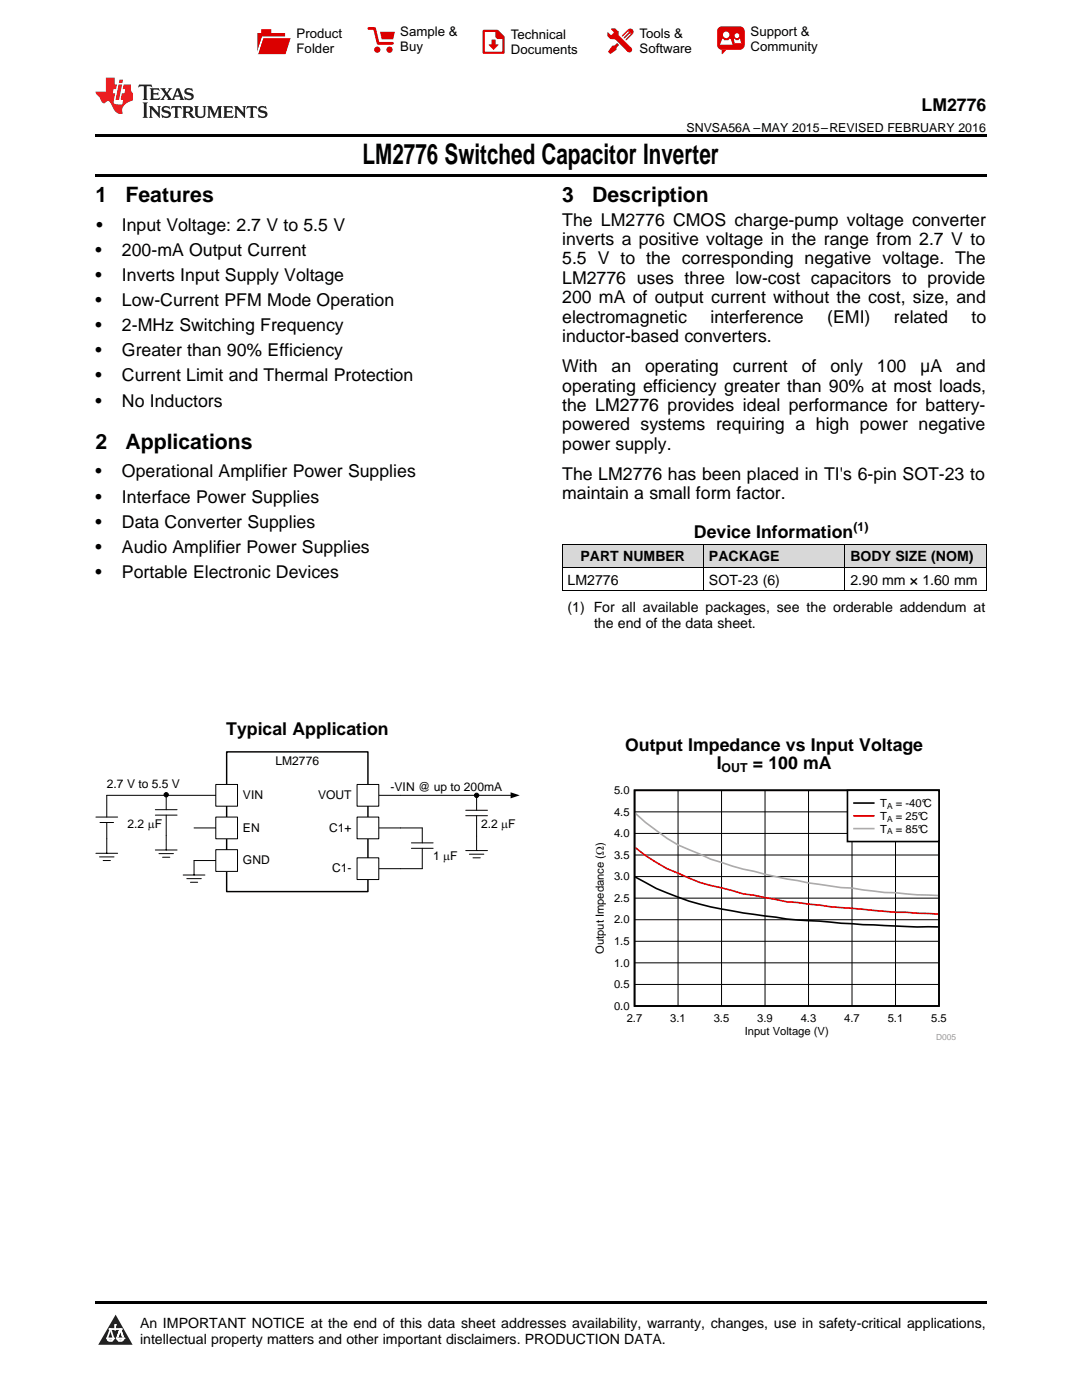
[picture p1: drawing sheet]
<svg xmlns="http://www.w3.org/2000/svg" width="216mm" height="279mm" viewBox="0 0 216 279" stroke-linecap="round" stroke-linejoin="round" font-family="sans-serif">
<g fill="#d8d8d8">
<path d="M112.2 108.6h28.2v4.7h-28.2z"/>
<path d="M140.4 108.6h28.2v4.7h-28.2z"/>
<path d="M168.6 108.6h28.2v4.7h-28.2z"/>
</g>
<path d="M23.1 262.4l3.4 6h-6.9z" fill="#231f20"/>
<path d="M21.4 267.1h1.2l-.3 .5h-.3a.55 .55 0 0 1-.6-.5z" fill-rule="evenodd" fill="#fff"/>
<path d="M21.4 267.1h1.2l-.3 .5h-.3a.55 .55 0 0 1-.6-.5z" fill="none" stroke="#231f20" stroke-width=".34"/>
<path d="M21.4 267.1l1.2 .1-.3 .4h-.5z" fill="none" stroke="#fff" stroke-width=".34"/>
<path d="M23 265.3h.1" fill="none" stroke="#fff" stroke-width=".34"/>
<path d="M23 264.4v.9z" fill="#fff"/>
<path d="M23 264.4v.9z" fill="none" stroke="#fff" stroke-width=".34"/>
<circle cx="23" cy="264.4" r=".17" fill="#fff"/>
<path d="M21.9 265.2h.1" fill="none" stroke="#fff" stroke-width=".34"/>
<path d="M21.9 265.2h2.3z" fill="#fff"/>
<path d="M21.9 265.2h2.3z" fill="none" stroke="#fff" stroke-width=".34"/>
<circle cx="24.2" cy="265.2" r=".17" fill="#fff"/>
<path d="M23.3 267.1h.1" fill="none" stroke="#fff" stroke-width=".34"/>
<path d="M24 265.2l-.7 1.9z" fill="#fff"/>
<path d="M24 265.2l-.7 1.9z" fill="none" stroke="#fff" stroke-width=".34"/>
<path d="M24 265.2l.7 1.9z" fill="#fff"/>
<path d="M24 265.2l.7 1.9z" fill="none" stroke="#fff" stroke-width=".34"/>
<path d="M24.6 267.1h.1" fill="none" stroke="#fff" stroke-width=".34"/>
<circle cx="21.4" cy="267.1" r=".17" fill="#fff"/>
<path d="M22.1 265.2l-.7 1.9z" fill="#fff"/>
<path d="M22.1 265.2l-.7 1.9z" fill="none" stroke="#fff" stroke-width=".34"/>
<path d="M22.1 265.2l.5 1.9z" fill="#fff"/>
<path d="M22.1 265.2l.5 1.9z" fill="none" stroke="#fff" stroke-width=".34"/>
<circle cx="22.6" cy="267.1" r=".17" fill="#fff"/>
<path d="M23.4 267.1h1.3a.65 .65 0 0 1-.7 .5 .65 .65 0 0 1-.6-.5z" fill-rule="evenodd" fill="#fff"/>
<path d="M23.4 267.1h1.3a.65 .65 0 0 1-.7 .5 .65 .65 0 0 1-.6-.5z" fill="none" stroke="#231f20" stroke-width=".34"/>
<path d="M23.4 267.1h1.3l-.4 .5h-.6z" fill="none" stroke="#fff" stroke-width=".34"/>
<path d="M23.3 267.1h.1" fill="none" stroke="#fff" stroke-width=".34"/>
<circle cx="24.7" cy="267.1" r=".17" fill="#fff"/>
<path d="M19 259.7h177.8v.5h-177.8z" fill="#000"/>
<path d="M118.3 156.9h72.4v50.7h-72.4z" fill-rule="evenodd" fill="#fff"/>
<path d="M126.6 157.7h60.8v43.1h-60.8zM126.8 175a54 54 0 0 0 19.3 6.8l8.7 1.2a55.9 55.9 0 0 0 8.7 .8 318.5 318.5 0 0 0 23.7 1.2" fill="none" stroke="#000" stroke-width=".33"/>
<g fill="none" stroke="#000" stroke-width=".2">
<path d="M135.3 157.7v43.1M144 157.7v43.1M152.7 157.7v43.1M161.3 157.7v43.1M170 157.7v43.1M178.7 157.7v43.1M126.6 179.2h60.8M126.6 174.9h60.8M126.6 170.6h60.8M126.6 166.3h60.8M126.6 162h60.8M126.6 196.5h60.8"/>
<path d="M126.6 192.2h60.8M126.6 187.9h60.8M126.6 183.6h60.8"/>
</g>
<path d="M126.8 169.2a37 37 0 0 0 10.7 6 45.9 45.9 0 0 0 8.6 2.5l2.2 .7 2.2 .3 6.5 1.3 10.8 1.1a277.7 277.7 0 0 0 19.4 1.3" fill="none" stroke="#f00" stroke-width=".33"/>
<path d="M126.8 162.3a54.2 54.2 0 0 0 8.5 6.3l6.5 2.9a59.8 59.8 0 0 0 8.7 2.4 176.7 176.7 0 0 0 17.3 3.2l2.2 .1 6.5 .9 10.7 .6" fill="none" stroke="#aaa" stroke-width=".33"/>
<path d="M169.1 157.7h18.3v10.2h-18.3z" fill-rule="evenodd" fill="#fff"/>
<path d="M169.1 157.7h18.3v10.2h-18.3zM170.4 160.3h3.9" fill="none" stroke="#000" stroke-width=".33"/>
<path d="M170.4 162.8h3.9" fill="none" stroke="#f00" stroke-width=".33"/>
<path d="M170.4 165.4h3.9" fill="none" stroke="#aaa" stroke-width=".33"/>
<path d="M21.3 158.7h21.8M38.7 165.2h4.4M38.7 171.7h4.4" fill="none" stroke="#000" stroke-width=".2"/>
<path d="M45.2 150.1h28.2v27.8h-28.2z" fill="none" stroke="#000" stroke-width=".29"/>
<path d="M43.1 156.6h4.3v4.3h-4.3z" fill-rule="evenodd" fill="#fff"/>
<path d="M43.1 156.6h4.3v4.3h-4.3z" fill="none" stroke="#000" stroke-width=".2"/>
<path d="M43.1 163.1h4.3v4.3h-4.3z" fill-rule="evenodd" fill="#fff"/>
<path d="M43.1 163.1h4.3v4.3h-4.3z" fill="none" stroke="#000" stroke-width=".2"/>
<path d="M43.1 169.6h4.3v4.3h-4.3z" fill-rule="evenodd" fill="#fff"/>
<path d="M75.6 158.7h4.3M43.1 169.6h4.3v4.3h-4.3zM75.6 165.2h4.3M75.6 173.4h4.3" fill="none" stroke="#000" stroke-width=".2"/>
<path d="M71.2 156.6h4.4v4.3h-4.4z" fill-rule="evenodd" fill="#fff"/>
<path d="M71.2 156.6h4.4v4.3h-4.4z" fill="none" stroke="#000" stroke-width=".2"/>
<path d="M71.2 163.1h4.4v4.3h-4.4z" fill-rule="evenodd" fill="#fff"/>
<path d="M71.2 163.1h4.4v4.3h-4.4z" fill="none" stroke="#000" stroke-width=".2"/>
<path d="M71.2 171.2h4.4v4.3h-4.4z" fill-rule="evenodd" fill="#fff"/>
<g fill="none" stroke="#000" stroke-width=".2">
<path d="M112.2 117.9h84.6M112.2 113.2h84.6M112.2 108.6h84.6M112.2 108.6v9.3M140.4 108.6v9.3M168.6 108.6v9.3M196.8 108.6v9.3M21.3 158.7v4.4M33.2 158.6v3M79.9 158.7h22.1M95.1 158.7v3M19.1 163.1h4.4"/>
<path d="M19.1 170.3h4.4M19.9 171h2.9M19.9 164.1h2.8M20.6 171.7h1.4M21.3 164.1v6.2M31 162.7h4.3M31 161.6h4.3M31 169.6h4.3M31.7 170.4h2.9M32.4 171.1h1.5M33.2 162.7v6.9M36.6 174.6h4.3"/>
<path d="M37.3 175.4h2.9M38 176.1h1.4M38.7 171.7v2.9M71.2 171.2h4.4v4.3h-4.4zM79.9 165.2h4.4v3M82.1 169.3h4.3M82.1 168.2h4.3M84.3 169.3v4.1h-4.4M92.9 162.8h4.4M92.9 161.7h4.4M92.9 169.8h4.4M93.7 170.5h2.8"/>
<path d="M94.4 171.2h1.4M95.1 162.8v7"/>
<circle cx="33.2" cy="158.6" r=".43"/>
<circle cx="95.1" cy="158.7" r=".43"/>
</g>
<g fill="#000">
<path d="M101.9 158.1l1.8 .6-1.8 .6z"/>
<circle cx="33.2" cy="158.6" r=".43"/>
<circle cx="95.1" cy="158.7" r=".43"/>
</g>
<path d="M19 34.8h177.8v.5h-177.8zM19 26.8h177.8v.6h-177.8z" fill="#000"/>
<path d="M27.7 16.9l-.1 .6 .6-.3h.5v.2v2.2l-.2 .4h1l-.2-.4v-2.2v-.2h.5l.6 .3-.2-.6zM29.9 17.6l.2 .4v1.6l-.2 .4h1.9l.1-.6a1.09 1.09 0 0 1-1.3 .1v-.6h.6l.4 .2v-.7l-.2 .2h-.8v-.6l.2-.1a1.01 1.01 0 0 1 1 .3l-.1-.6zM32 17.6l.9 1.2-1 1.2h.9l-.2-.3 .5-.7 .5 .7-.3 .3h1.7l-.2-.3 .1-.4h1l.1 .4-.2 .3h1l-.3-.4-.7-2h-.5l-1 2.2-.8-1.1 .9-1.1h-.9l.2 .2-.4 .7-.4-.7 .2-.2zM35.4 18l.4 1h-.8zM37 17.7a.66 .66 0 0 0-.2 .8 .66 .66 0 0 0 .6 .4l.7 .2 .1 .2a.8 .8 0 0 1-.7 .4 .8 .8 0 0 1-.7-.5l.1 .8 .2-.2a.94 .94 0 0 0 1.1 .1 .94 .94 0 0 0 .4-.9 1.48 1.48 0 0 0-1.3-.6v-.4a1.1 1.1 0 0 1 1.2 .2l-.2-.6-.2 .1-.5-.1zM28.5 20.4l.2 .4v2.3l-.2 .4h1l-.2-.4v-2.3l.2-.4zM29.7 21.2l.2 .4v1.5l-.2 .4h.8l-.3-.4 .1-1.3 1.6 1.8v-2l.2-.4h-.7l.2 .2v1.1l-1.2-1.3zM32.5 21.3a.66 .66 0 0 0-.2 .8 .66 .66 0 0 0 .6 .4l.6 .2 .2 .2a.8 .8 0 0 1-.8 .4 .8 .8 0 0 1-.7-.5l.2 .7 .2-.1a.94 .94 0 0 0 1 .1 .94 .94 0 0 0 .5-1 1.47 1.47 0 0 0-1.3-.6l-.1-.3a1.1 1.1 0 0 1 1.3 .2l-.2-.6-.2 .1-.5-.2zM34.3 21.2l-.2 .6a.64 .64 0 0 1 .8-.3v1.6l-.2 .4h1l-.3-.4 .1-1.6a.66 .66 0 0 1 .8 .3l-.2-.6zM36.3 21.2l.3 .4v1.5l-.3 .4h1l-.2-.2v-.7h.5l.1 .1a.8 .8 0 0 0 1.2 .7l-1-1a.62 .62 0 0 0 .6-.5 .62 .62 0 0 0-.6-.7zM37.1 21.5h.1a.48 .48 0 0 1 .6 0 .48 .48 0 0 1 .1 .6l-.2 .1-.6 .1zM38.7 21.2l.2 .2a2.29 2.29 0 0 0 .4 2 1.05 1.05 0 0 0 1.7-.7v-1.3l.2-.2h-.8l.2 .4v1.1a.61 .61 0 0 1-.6 .6 .61 .61 0 0 1-.6-.6v-1.1l.3-.4zM41.3 21.2l.3 .4v1.5l-.3 .4h.8l-.2-.4v-1.4l.8 1.9 .9-1.9v1.4l-.2 .4h.9l-.2-.4v-1.5l.2-.4h-.8l-.7 1.5-.6-1.5zM44.5 21.2l.2 .4v1.5l-.2 .4h1.9l.2-.6a1.1 1.1 0 0 1-1.4 .2v-.7h.6l.4 .2v-.6l-.2 .1-.8 .1v-.6l.2-.1a1.02 1.02 0 0 1 1.1 .2l-.2-.5zM46.7 21.2l.2 .4v1.5l-.2 .4h.8l-.3-.4 .1-1.3 1.6 1.8v-2l.2-.4h-.7l.2 .2v1.1l-1.2-1.3zM49.3 21.2l-.1 .6a.64 .64 0 0 1 .8-.3v1.6l-.3 .4h1l-.2-.4v-1.6a.66 .66 0 0 1 .8 .3l-.1-.6zM51.7 21.3a.66 .66 0 0 0-.2 .7 .66 .66 0 0 0 .7 .5l.6 .2 .1 .2a.8 .8 0 0 1-.7 .4 .8 .8 0 0 1-.7-.5l.1 .7 .2-.1a.94 .94 0 0 0 1.1 .1 .94 .94 0 0 0 .4-1 1.48 1.48 0 0 0-1.2-.6l-.1-.3a1.1 1.1 0 0 1 1.2 .2l-.2-.6-.1 .1-.6-.2z" fill="#231f20"/>
<path d="M21.1 15.5v2.8h-2v.4l.9 .9a.96 .96 0 0 0 1 1 .59 .59 0 0 1 .5-.4 .59 .59 0 0 1 .5 .3l.4 .8a1.61 1.61 0 0 0 2.1 1.3 1.63 1.63 0 0 1 1.1-2.2l.9-.3v-1.5a1.6 1.6 0 0 1-.4-1.7h-1.4l-.2 .9h.5l-.2 .8h-.5l-.2 1v.3h.5l-.2 .9h-.7a.74 .74 0 0 1-1-.6l.3-1.6h-.5l.2-.8h.5l.1-.9h-.4v-1.4zM23.7 16.9l-.7 3h.8l.6-3zM23.8 15.9l-.1 .7h.7l.2-.7z" fill="#ee1d23"/>
<g fill="#d60000">
<path d="M52.1 5.8h2v.8h2.8v4.2h-5.5v-4.2h.7z" fill-rule="evenodd"/>
<path d="M52.4 7.5h5.6l-1 3.3h-5.6z" fill-rule="evenodd"/>
</g>
<path d="M52.4 7.4h5.7l-.1 .1h-5.5l-1.1 3.3z" fill-rule="evenodd" fill="#fff"/>
<path d="M52.4 7.4h5.7l-.1 .1h-5.5l-1.1 3.3z" fill="none" stroke="#fff" stroke-width=".2"/>
<path d="M73.6 5.7h1.1l.7 2.9h2.9" fill="none" stroke="#d60000" stroke-width=".55"/>
<g fill="#d60000">
<path d="M75.8 6.3h3l-.4 1.6h-2.2z" fill-rule="evenodd"/>
<circle cx="75.3" cy="9.9" r=".62"/>
<circle cx="77.7" cy="9.9" r=".62"/>
</g>
<path d="M96.5 6.2h2.7l1.3 1.2v3.1h-4z" fill="none" stroke="#d60000" stroke-width=".44"/>
<g fill="#d60000">
<path d="M98.1 7.9h.8v1h.5l-.9 1.1-1-1v-.1h.6z" fill-rule="evenodd"/>
<path d="M98.9 6.2h.3l1.3 1.2v.4h-1.3l-.3-.4z" fill-rule="evenodd"/>
<path d="M121.9 5.7h.8l.7 .6 .1 .7 2.5 2.5-.8 .8-2.3-2.3-1.1-.2-.6-.6v-.8l.7 .6 .5-.4v-.2l-.5-.5z" fill-rule="evenodd"/>
<path d="M122.2 9.1h.4l.5-.5 .4 .4-.5 .5v.4l-1.2 .9-.5-.5z" fill-rule="evenodd"/>
<path d="M125.3 5.9a.67 .67 0 0 1 .9 0 .67 .67 0 0 1 0 .9z" fill-rule="evenodd"/>
<path d="M125.3 5.9l.9 .9-1.2 1.2h-.2v-.2l1-.9v-.2h-.2l-.9 1h-.2v-.2l.9-1 .1-.2h-.3l-.9 1h-.2v-.2z" fill-rule="evenodd"/>
<circle cx="125.6" cy="9.9" r=".54"/>
</g>
<path d="M123.3 6.3v.7" fill="none" stroke="#d60000" stroke-width=".2"/>
<g fill="#d60000">
<path d="M143.4 5.5l.6-.2h3.6a.95 .95 0 0 1 1 .9v2.8a.95 .95 0 0 1-1 .9h-3.6a.95 .95 0 0 1-.9-.9v-2.8z" fill-rule="evenodd"/>
<path d="M144 9.9h.9l-.7 .9h-.2z" fill-rule="evenodd"/>
</g>
<g fill="#fff">
<path d="M146.6 8.6h1.3z"/>
<path d="M144.1 7.8h.3l.1 .2h.8l.2-.2h.3l.4 1.1h-2.5z" fill-rule="evenodd"/>
<path d="M146.4 7.8h.3l.1 .2h.5l.2-.2h.2l.2 .8h-1.3z" fill-rule="evenodd"/>
<circle cx="144.9" cy="6.9" r=".65"/>
<circle cx="147" cy="7.1" r=".48"/>
</g>
<text font-size="5.6" x="72.4" y="32.8">LM2776 Switched Capacitor Inverter</text>
<g font-size="4.2">
<text x="19" y="40.4">1</text>
<text x="25" y="40.4">Features</text>
<text x="112.2" y="40.4">3</text>
<text x="118.2" y="40.4">Description</text>
<text x="19" y="89.6">2</text>
<text x="25" y="89.6">Applications</text>
</g>
<g font-size="3.5">
<text x="183.9" y="22.2">LM2776</text>
<text x="19.2" y="46.1">•</text>
<text x="24.3" y="46.1">Input Voltage: 2.7 V to 5.5 V</text>
<text x="112.2" y="45">The LM2776 CMOS charge-pump voltage converter</text>
<text x="19" y="51.1">•</text>
<text x="24.3" y="51.1">200-mA Output Current</text>
<text x="112.2" y="48.9">inverts a positive voltage in the range from 2.7 V to</text>
<text x="112.2" y="52.8">5.5 V to the corresponding negative voltage. The</text>
<text x="19" y="56.1">•</text>
<text x="24.3" y="56.1">Inverts Input Supply Voltage</text>
<text x="112.2" y="56.7">LM2776 uses three low-cost capacitors to provide</text>
<text x="19" y="61.1">•</text>
<text x="24.3" y="61.1">Low-Current PFM Mode Operation</text>
<text x="112.2" y="60.5">200 mA of output current without the cost, size, and</text>
<text x="112.2" y="64.4">electromagnetic</text>
<text x="141.8" y="64.4">interference</text>
<text x="165.1" y="64.4">(EMI)</text>
<text x="178.4" y="64.4">related</text>
<text x="193.9" y="64.4">to</text>
<text x="19" y="66.1">•</text>
<text x="19" y="71.1">•</text>
<text x="24.3" y="66.1">2-MHz Switching Frequency</text>
<text x="24.3" y="71.1">Greater than 90% Efficiency</text>
<text x="112.2" y="68.3">inductor-based converters.</text>
<text x="19" y="76.1">•</text>
<text x="24.3" y="76.1">Current Limit and Thermal Protection</text>
<text x="112.2" y="74.3">With</text>
<text x="122" y="74.3">an</text>
<text x="128.7" y="74.3">operating</text>
<text x="146.2" y="74.3">current</text>
<text x="160" y="74.3">of</text>
<text x="165.7" y="74.3">only</text>
<text x="175" y="74.3">100</text>
<text x="183.6" y="74.3">μA</text>
<text x="190.8" y="74.3">and</text>
<text x="19" y="81.1">•</text>
<text x="24.3" y="81.1">No Inductors</text>
<text x="112.2" y="78.1">operating efficiency greater than 90% at most loads,</text>
<text x="112.2" y="82">the LM2776 provides ideal performance for battery-</text>
<text x="112.2" y="85.9">powered systems requiring a high power negative</text>
<text x="112.2" y="89.8">power supply.</text>
<text x="19" y="95.3">•</text>
<text x="24.3" y="95.3">Operational Amplifier Power Supplies</text>
<text x="112.2" y="95.7">The LM2776 has been placed in TI's 6-pin SOT-23 to</text>
<text x="19" y="100.3">•</text>
<text x="24.3" y="100.3">Interface Power Supplies</text>
<text x="112.2" y="99.6">maintain a small form factor.</text>
<text x="19" y="105.3">•</text>
<text x="24.3" y="105.3">Data Converter Supplies</text>
<text x="138.5" y="107.4">Device Information</text>
<text x="19" y="110.3">•</text>
<text x="24.3" y="110.3">Audio Amplifier Power Supplies</text>
<text x="19" y="115.3">•</text>
<text x="24.3" y="115.3">Portable Electronic Devices</text>
<text x="45.2" y="146.8">Typical Application</text>
<text x="124.7" y="149.9">Output Impedance vs Input Voltage</text>
<text x="143" y="153.5">I</text>
<text x="150.2" y="153.5">= 100 mA</text>
</g>
<g font-size="2.8">
<text x="115.8" y="112">PART NUMBER</text>
<text x="141.5" y="112">PACKAGE</text>
<text x="169.7" y="112">BODY SIZE (NOM)</text>
<text x="113.2" y="116.7">LM2776</text>
<text x="141.5" y="116.7">SOT-23 (6)</text>
<text x="169.7" y="116.7">2.90 mm × 1.60 mm</text>
<text x="113.2" y="122.2">(1) For all available packages, see the orderable addendum at</text>
<text x="118.5" y="125.3">the end of the data sheet.</text>
<text x="27.9" y="265">An IMPORTANT NOTICE at the end of this data sheet addresses availability, warranty, changes, use in safety-critical applications,</text>
<text x="27.9" y="268.2">intellectual property matters and other important disclaimers. PRODUCTION DATA.</text>
</g>
<g font-size="2.6">
<text x="59.2" y="7.6">Product</text>
<text x="59.2" y="10.6">Folder</text>
<text x="79.9" y="7.3">Sample &amp;</text>
<text x="79.9" y="10.2">Buy</text>
<text x="101.9" y="7.8">Technical</text>
<text x="101.9" y="10.8">Documents</text>
<text x="127.6" y="7.6">Tools &amp;</text>
<text x="127.6" y="10.6">Software</text>
<text x="149.8" y="7.2">Support &amp;</text>
<text x="149.8" y="10.2">Community</text>
</g>
<g font-size="2.5">
<text x="137" y="26.3">SNVSA56A –MAY 2015–REVISED FEBRUARY 2016</text>
<text x="170.3" y="105.9">(1)</text>
<text x="144" y="154.2">OUT</text>
</g>
<g font-size="2.4">
<text x="55" y="152.6">LM2776</text>
<text x="21.3" y="157.2">2.7 V to 5.5 V</text>
<text x="48.5" y="159.5">VIN</text>
<text x="63.5" y="159.5">VOUT</text>
<text x="77.9" y="157.8">-VIN @ up to 200mA</text>
<text x="25.5" y="165.3">2.2 PF</text>
<text x="48.5" y="166">EN</text>
<text x="65.7" y="166">C1+</text>
<text x="96" y="165.3">2.2 PF</text>
<text x="48.5" y="172.5">GND</text>
<text x="86.4" y="171.7">1 PF</text>
<text x="66.3" y="174.1">C1-</text>
</g>
<g font-size="2.2">
<text x="122.5" y="158.5">5.0</text>
<text x="175.7" y="161.1">T</text>
<text x="178.8" y="161.1">= -40°C</text>
<text x="122.5" y="167.1">4.0</text>
<text x="122.5" y="162.8">4.5</text>
<text x="175.7" y="163.6">T</text>
<text x="175.7" y="166.2">T</text>
<text x="178.8" y="163.6">= 25°C</text>
<text x="178.8" y="166.2">= 85°C</text>
<text x="122.5" y="171.4">3.5</text>
<text x="122.5" y="180">2.5</text>
<text x="122.5" y="175.7">3.0</text>
<text x="122.5" y="184.3">2.0</text>
<text x="120.5" y="190.3" transform="rotate(-90 120.5 190.3)">Output Impedance (:)</text>
<text x="122.5" y="188.6">1.5</text>
<text x="122.5" y="197.2">0.5</text>
<text x="122.5" y="192.9">1.0</text>
<text x="122.5" y="201.5">0.0</text>
<text x="125.1" y="204.1">2.7</text>
<text x="133.7" y="204.1">3.1</text>
<text x="142.4" y="204.1">3.5</text>
<text x="148.6" y="206.6">Input Voltage (V)</text>
<text x="151.1" y="204.1">3.9</text>
<text x="159.8" y="204.1">4.3</text>
<text x="168.5" y="204.1">4.7</text>
<text x="177.1" y="204.1">5.1</text>
<text x="185.8" y="204.1">5.5</text>
</g>
<g font-size="1.7">
<text x="177" y="161.4">A</text>
<text x="177" y="164">A</text>
<text x="177" y="166.5">A</text>
</g>
<text font-size="1.7" fill="#999" x="186.8" y="207.6">D005</text>
</svg>
